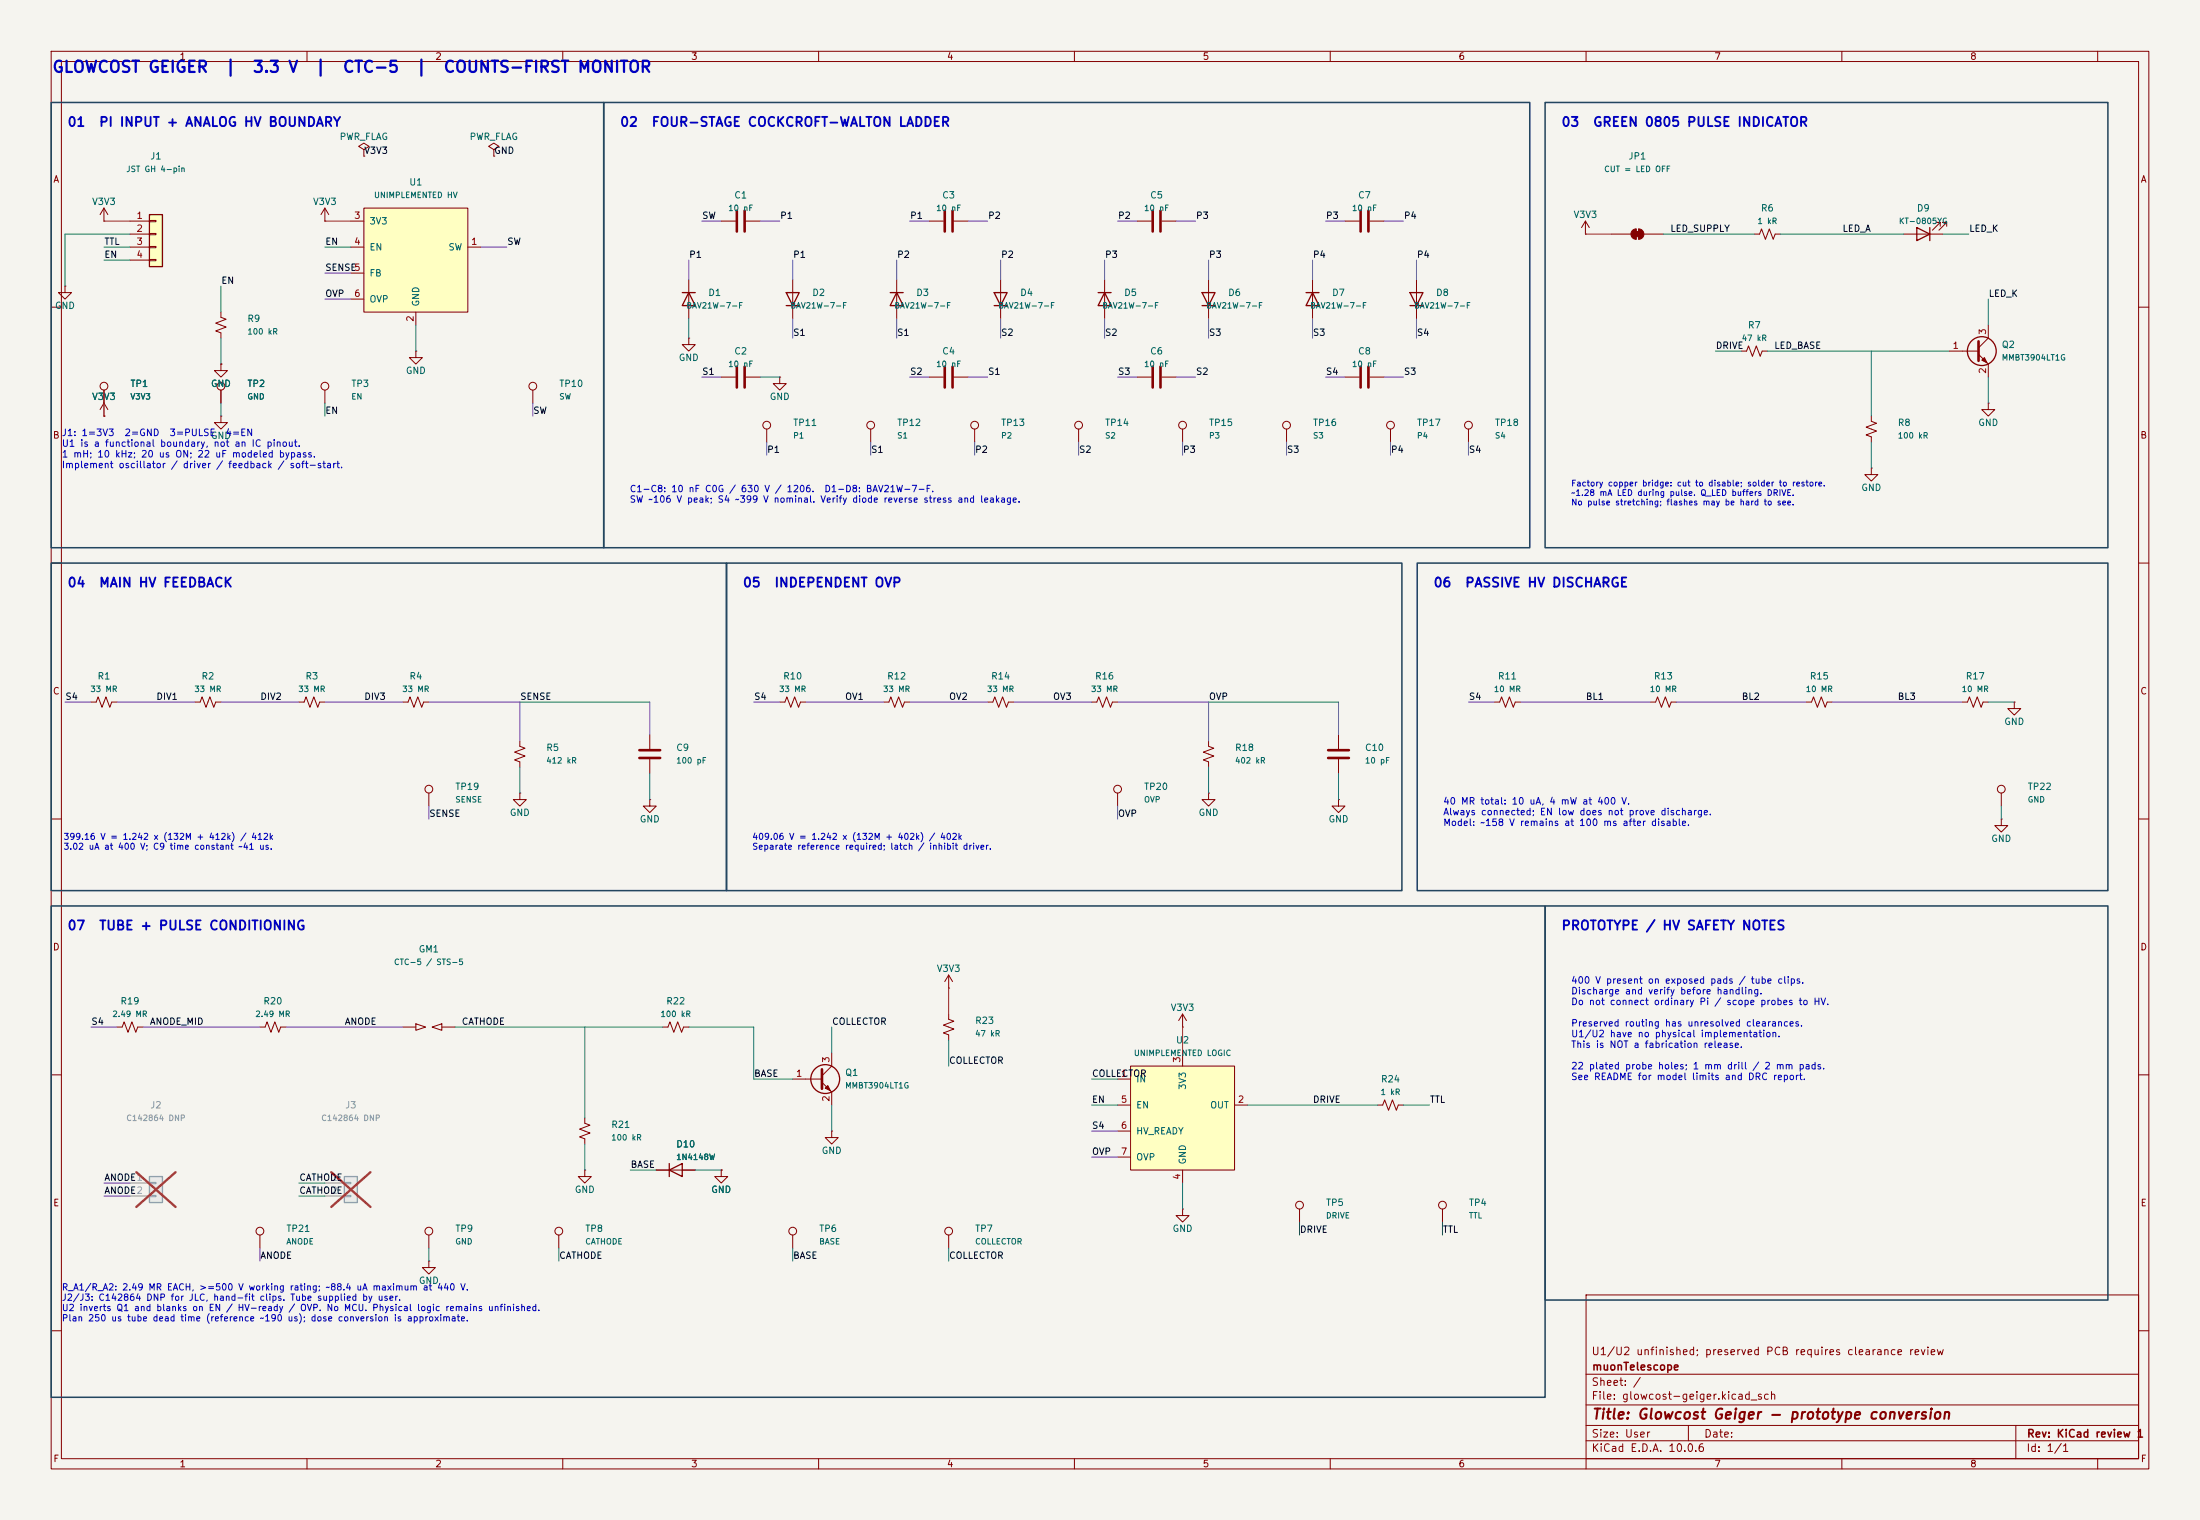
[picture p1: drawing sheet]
<svg xmlns="http://www.w3.org/2000/svg" width="430mm" height="297mm" viewBox="0 0 430 297" stroke-linecap="round" stroke-linejoin="round" font-family="sans-serif">
<path d="M0 0h430v297h-430z" fill="#f5f4ef" stroke="#f5f4ef" stroke-width=".2"/>
<g fill="none" stroke="#840000" stroke-width=".2">
<path d="M10 10h410v277h-410zM12 12h406v273h-406zM60 10v2M110 10v2M160 10v2M210 10v2M260 10v2M310 10v2M360 10v2M410 10v2M12.7 55.9v1.3h1.3l-1.3 1.2-1.3-1.2h1.3M12.7 55.9h.1"/>
<path d="M20.3 43.2h.1M20.3 40.7v2.5M20.3 40.7l-.7 1.2M20.3 40.7l.8 1.2M63.5 43.2h.1M63.5 40.7l-.8 1.2M63.5 40.7l.8 1.2M63.5 40.7v2.5M276.9 54.6v7.7M10 60h2M20.3 78.8l-.7 1.2M20.3 78.8l.8 1.2"/>
<path d="M20.3 78.8v2.5M43.2 76.2v2.6M104.1 76.2v2.6M418 60h2M20.3 81.3h.1M43.2 81.3v1.3h1.2l-1.2 1.2-1.3-1.2h1.3M43.2 81.3h.1M271.8 83.8v2.6M287 83.8v2.6M365.8 81.3v1l1 .4-2.1 .8 2.1 .7-2.1 .8 1.1 .4v1M10 110h2M418 110h2"/>
<path d="M218.4 155v2.5M10 160h2M418 160h2M10 210h2M418 210h2M310 253h108v32h-108zM10 260h2M310 278.5h108M310 274.5h108M310 268.5h108M330 278.5v3M394 278.5v6.5"/>
<path d="M418 260h2M60 285v2M110 285v2M160 285v2M210 285v2M260 285v2M310 285v2M310 281.5h108M360 285v2M410 285v2"/>
<circle cx="43.2" cy="75.5" r=".76"/>
<circle cx="104.1" cy="75.5" r=".76"/>
<circle cx="271.8" cy="83.1" r=".76"/>
<circle cx="287" cy="83.1" r=".76"/>
<circle cx="218.4" cy="154.2" r=".76"/>
</g>
<path d="M275.6 57.2h2.5l-1.2 2.5zM275.6 59.7h2.5" fill="none" stroke="#840000" stroke-width=".25"/>
<path d="M29.2 41.9h2.5v10.2h-2.5z" fill="#ffffc2"/>
<path d="M29.2 41.9h2.5v10.2h-2.5zM130.8 228.6l2.5-1.2v2.5zM130.8 227.4v2.5" fill="none" stroke="#840000" stroke-width=".25"/>
<g fill="none" stroke="#840000" stroke-width=".2">
<path d="M25.4 43.2h3.8M25.4 45.7h3.8M25.4 48.3h3.8M25.4 50.8h3.8M29.2 43.1h1.3v.2h-1.3zM29.2 45.6h1.3v.3h-1.3zM29.2 48.2h1.3v.2h-1.3zM29.2 50.7h1.3v.3h-1.3zM210.8 83.8v2.6M231.1 83.8v2.6M251.5 83.8v2.6M114.3 218.5v1l1 .4-2 .7 2 .8-2 .7 1 .4v1"/>
<path d="M114.3 228.6v1.3h1.3l-1.3 1.3-1.3-1.3h1.3M114.3 228.6h.1M128.3 228.6h7.6M141 228.6v1.3h1.2l-1.2 1.3-1.3-1.3h1.3M141 228.6h.1M83.8 246.4v1.3h1.3l-1.3 1.2-1.3-1.2h1.3M83.8 246.4h.1M83.8 241.3v2.6M109.2 241.3v2.6"/>
<circle cx="210.8" cy="83.1" r=".76"/>
<circle cx="231.1" cy="83.1" r=".76"/>
<circle cx="251.5" cy="83.1" r=".76"/>
<circle cx="83.8" cy="240.6" r=".76"/>
<circle cx="109.2" cy="240.6" r=".76"/>
</g>
<path d="M67.3 229.9h2.5v5.1h-2.5z" fill="#ebeae8"/>
<path d="M67.3 229.9h2.5v5.1h-2.5z" fill="none" stroke="#9c9b98" stroke-width=".25"/>
<path d="M63.5 231.2h3.8M63.5 233.7h3.8M67.3 231h1.3v.3h-1.3zM67.3 233.6h1.3v.2h-1.3z" fill="none" stroke="#9c9b98" stroke-width=".2"/>
<path d="M64.7 229l7.7 6.8M72.4 229l-7.7 6.8" fill="none" stroke="#e12e31" stroke-width=".46"/>
<path d="M153.7 57.2h2.5l-1.3 2.5zM153.7 59.7h2.5" fill="none" stroke="#840000" stroke-width=".25"/>
<path d="M154.9 54.6v7.7" fill="none" stroke="#840000" stroke-width=".2"/>
<path d="M29.2 229.9h2.5v5.1h-2.5z" fill="#ebeae8"/>
<path d="M29.2 229.9h2.5v5.1h-2.5z" fill="none" stroke="#9c9b98" stroke-width=".25"/>
<path d="M25.4 231.2h3.8M25.4 233.7h3.8M29.2 231h1.3v.3h-1.3zM29.2 233.6h1.3v.2h-1.3z" fill="none" stroke="#9c9b98" stroke-width=".2"/>
<path d="M26.6 229l7.7 6.8M34.3 229l-7.7 6.8" fill="none" stroke="#e12e31" stroke-width=".46"/>
<g fill="none" stroke="#840000" stroke-width=".2">
<path d="M71.1 29.2l1-.6-1-.6-1 .6 1 .6v1.3M71.1 30.5h.1M96.5 29.2l1-.6-1-.6-1 .6 1 .6v1.3M96.5 30.5h.1M134.6 54.6v7.7M141 43.2h2.8M145.8 43.2h2.8M175.3 54.6v7.7M236.2 54.6v7.7M43.2 61v1l1 .4-2 .7 2 .8-2 .8 1 .3v1.1M43.2 71.1v1.3h1.2l-1.2 1.3-1.3-1.3h1.3M43.2 71.1h.1"/>
<path d="M63.5 76.2v2.6M134.6 66.1v1.2h1.3l-1.3 1.3-1.3-1.3h1.3M134.6 66.1h.1M141 73.7h2.8M145.8 73.7h2.8M152.4 73.7v1.3h1.3l-1.3 1.2-1.3-1.2h1.3M152.4 73.7h.1M262.9 73.7h2.8M267.7 73.7h2.8M149.9 83.8v2.6M170.2 83.8v2.6M190.5 83.8v2.6"/>
<path d="M17.8 137.2h1l.4-1 .7 2 .8-2 .8 2 .3-1h1.1M38.1 137.2h1l.4-1 .8 2 .7-2 .8 2 .4-1h1M58.4 137.2h1l.4-1 .8 2 .7-2 .8 2 .4-1h1M78.7 137.2h1.1l.3-1 .8 2 .8-2 .7 2 .4-1h1M83.8 155v2.5M101.6 144.8v1l1 .4-2 .8 2 .7-2 .8 1 .4v1M101.6 155v1.2h1.3l-1.3 1.3-1.3-1.3h1.3M101.6 155h.1M127 156.2v1.3h1.3l-1.3 1.3-1.3-1.3h1.3M127 156.2h.1M127 143.5v2.8M127 148.4v2.8"/>
<path d="M22.9 200.7h1l.4-1 .7 2 .8-2 .7 2 .4-1h1M50.8 200.7h1l.4-1 .8 2 .7-2 .8 2 .4-1h1M78.7 200.7h2.6M81.3 200l1.9 .7-1.9 .6zM84.5 200.7l1.9-.7v1.3zM86.4 200.7h2.5M129.5 200.7h1.1l.3-1 .8 2 .8-2 .7 2 .4-1h1M50.8 241.3v2.6"/>
<circle cx="63.5" cy="75.5" r=".76"/>
<circle cx="149.9" cy="83.1" r=".76"/>
<circle cx="170.2" cy="83.1" r=".76"/>
<circle cx="190.5" cy="83.1" r=".76"/>
<circle cx="83.8" cy="154.2" r=".76"/>
<circle cx="50.8" cy="240.6" r=".76"/>
</g>
<path d="M133.3 57.2h2.6M134.6 57.2l1.3 2.5h-2.6zM174 57.2h2.5M175.3 57.2l1.2 2.5h-2.5zM234.9 57.2h2.6l-1.3 2.5zM234.9 59.7h2.6" fill="none" stroke="#840000" stroke-width=".25"/>
<path d="M144 41.2v4M145.5 41.2v4M144 71.7v4M145.5 71.7v4M265.9 71.7v4M267.5 71.7v4M125 146.6h4M125 148.1h4" fill="none" stroke="#840000" stroke-width=".51"/>
<path d="M71.1 40.7h20.3v20.3h-20.3z" fill="#ffffc2"/>
<g fill="none" stroke="#840000" stroke-width=".2">
<path d="M68.6 48.3h2.5M68.6 43.2h2.5M68.6 53.4h2.5M68.6 58.4h2.5M71.1 40.7h20.3v20.3h-20.3zM91.4 48.3h2.6M181.6 43.2h2.8M186.4 43.2h2.8M195.6 54.6v7.7M215.9 54.6v7.7M222.2 43.2h2.8M227.1 43.2h2.8"/>
<path d="M256.5 54.6v7.7M262.9 43.2h2.8M267.7 43.2h2.8M20.3 76.2v2.6M81.3 68.6v1.3h1.2l-1.2 1.2-1.3-1.2h1.3M81.3 68.6h.1M81.3 61v2.5M181.6 73.7h2.8M186.4 73.7h2.8M222.2 73.7h2.8M227.1 73.7h2.8M152.4 137.2h1l.4-1 .8 2 .7-2 .8 2 .4-1h1"/>
<path d="M172.7 137.2h1l.4-1 .8 2 .7-2 .8 2 .4-1h1M193 137.2h1.1l.3-1 .8 2 .8-2 .7 2 .4-1h1M213.4 137.2h1l.4-1 .7 2 .8-2 .7 2 .4-1h1M292.1 137.2h1l.4-1 .8 2 .7-2 .8 2 .4-1h1M353.1 137.2h1l.4-1 .7 2 .8-2 .7 2 .4-1h1M383.5 137.2h1.1l.3-1 .8 2 .8-2 .7 2 .4-1h1M393.7 137.2v1.3h1.3l-1.3 1.2-1.3-1.2h1.3M393.7 137.2h.1M236.2 155v1.2h1.3l-1.3 1.3-1.3-1.3h1.3M236.2 155h.1M236.2 144.8v1l1 .4-2 .8 2 .7-2 .8 1 .4v1M261.6 156.2v1.3h1.3l-1.3 1.3-1.3-1.3h1.3"/>
<path d="M261.6 156.2h.1M261.6 143.5v2.8M261.6 148.4v2.8M391.2 155v2.5M391.2 160v1.3h1.2l-1.2 1.3-1.3-1.3h1.3M391.2 160h.1M185.4 198.1v1.1l1 .3-2 .8 2 .8-2 .7 1 .4v1M185.4 193.1h.1M185.4 190.5v2.6M185.4 190.5l-.7 1.3M185.4 190.5l.8 1.3M231.1 198.1l-.7 1.3"/>
<path d="M231.1 198.1l.8 1.3M231.1 198.1v2.6M154.9 210.8h5.8M160.7 211.5l1.9 1.9v2.5M162.6 205.8v2.5l-1.9 1.9M231.1 200.7h.1M269.2 215.9h1.1l.3-1 .8 2 .8-2 .7 2 .4-1h1M162.6 221v1.3h1.2l-1.2 1.2-1.3-1.2h1.3M162.6 221h.1M254 236.2v2.6M281.9 236.2v2.6"/>
<circle cx="20.3" cy="75.5" r=".76"/>
<circle cx="391.2" cy="154.2" r=".76"/>
<circle cx="254" cy="235.5" r=".76"/>
<circle cx="281.9" cy="235.5" r=".76"/>
</g>
<g fill="none" stroke="#840000" stroke-width=".51">
<path d="M184.7 41.2v4M186.2 41.2v4M225.3 41.2v4M226.8 41.2v4M265.9 41.2v4M267.5 41.2v4M184.7 71.7v4M186.2 71.7v4M225.3 71.7v4M226.8 71.7v4M259.6 146.6h4.1M259.6 148.1h4.1"/>
<path d="M160.7 208.9v3.8"/>
</g>
<g fill="none" stroke="#840000" stroke-width=".25">
<path d="M194.3 57.2h2.5l-1.2 2.5zM194.3 59.7h2.5M214.6 57.2h2.6M215.9 57.2l1.3 2.5h-2.6zM255.3 57.2h2.5M256.5 57.2l1.3 2.5h-2.5z"/>
<circle cx="161.3" cy="210.8" r="2.82"/>
</g>
<path d="M161.3 212.6l.5-.5 .5 1z" fill="#840000" stroke="#840000" stroke-width=".2"/>
<path d="M221 208.3h20.3v20.3h-20.3z" fill="#ffffc2"/>
<g fill="none" stroke="#840000" stroke-width=".2">
<path d="M309.9 45.7h.1M309.9 43.2l-.8 1.3M309.9 43.2l.7 1.3M309.9 43.2v2.5M315 45.7h3.8M319.8 44.7v2.1M320.3 44.7v2.1M321.3 45.7h3.8M342.9 45.7h1l.4-1 .8 2.1 .7-2.1 .8 2.1 .4-1.1h1M372.1 45.7h7.6M379.2 44.2v-.7h-.7h.7l-1.5 1.5M380.5 44.2v-.7h-.8h.8l-1.5 1.5"/>
<path d="M20.3 76.2v2.6M43.2 71.1h.1M43.2 76.2v2.6M340.4 68.6h1l.4-1 .7 2 .8-2 .7 2 .4-1h1M381 68.6h5.7M386.7 69.2l1.9 1.9v2.6M388.6 78.8v1.2h1.3l-1.3 1.3-1.3-1.3h1.3M388.6 78.8h.1M388.6 63.5v2.6l-1.9 1.9M20.3 81.3h.1M365.8 91.5v1.2h1.2l-1.2 1.3-1.3-1.3h1.3M365.8 91.5h.1"/>
<path d="M322.6 137.2h1l.4-1 .7 2 .8-2 .8 2 .3-1h1.1M218.4 210.8h2.6M218.4 215.9h2.6M221 208.3h20.3v20.3h-20.3zM231.1 205.8v2.5M241.3 215.9h2.5M128.3 228.6h2.5M133.3 228.6h2.6M141 228.6h.1M218.4 221h2.6M218.4 226.1h2.6M231.1 236.2v1.3h1.3l-1.3 1.3-1.2-1.3h1.2"/>
<path d="M231.1 236.2h.1M231.1 228.6v2.6M154.9 241.3v2.6M185.4 241.3v2.6"/>
<circle cx="154.9" cy="240.6" r=".76"/>
<circle cx="185.4" cy="240.6" r=".76"/>
</g>
<g fill="#840000" stroke="#840000" stroke-width=".2">
<path d="M319.5 45.2h1v1.1h-1z"/>
<path d="M319.1 45l.7-.3v2.1a1.02 1.02 0 0 1-.9-.7 1.02 1.02 0 0 1 .2-1.1z"/>
<path d="M320.3 44.7a1.02 1.02 0 0 1 1 1 1.02 1.02 0 0 1-1 1.1z"/>
<path d="M387.3 70.4l.6-.5 .5 1z"/>
</g>
<path d="M386.7 66.7v3.8" fill="none" stroke="#840000" stroke-width=".51"/>
<g fill="none" stroke="#840000" stroke-width=".25">
<path d="M374.6 44.5l2.6 1.2-2.6 1.3zM377.2 44.5v2.5"/>
<circle cx="387.3" cy="68.6" r="2.82"/>
</g>
<g fill="none" stroke="#7832a0" stroke-width=".2">
<path d="M63.5 53.4h5.1M63.5 58.4h5.1M94 48.3h5.1M134.6 50.8v3.8M137.2 43.2h3.8M148.6 43.2h3.8M154.9 50.8v3.8M175.3 50.8v3.8M177.8 43.2h3.8M189.2 43.2h3.8M195.6 50.8v3.8M215.9 50.8v3.8"/>
<path d="M218.4 43.2h3.8M229.9 43.2h3.8M236.2 50.8v3.8M256.5 50.8v3.8M259.1 43.2h3.8M270.5 43.2h3.8M276.9 50.8v3.8M104.1 78.8v2.5M137.2 73.7h3.8M154.9 62.3v3.8M175.3 62.3v3.8M177.8 73.7h3.8"/>
<path d="M189.2 73.7h3.8M195.6 62.3v3.8M215.9 62.3v3.8M218.4 73.7h3.8M229.9 73.7h3.8M236.2 62.3v3.8M256.5 62.3v3.8M259.1 73.7h3.8M270.5 73.7h3.8M276.9 62.3v3.8M149.9 86.4v2.5M170.2 86.4v2.5"/>
<path d="M190.5 86.4v2.5M210.8 86.4v2.5M231.1 86.4v2.5M251.5 86.4v2.5M271.8 86.4v2.5M287 86.4v2.5M12.7 137.2h5.1M22.9 137.2h15.2M43.2 137.2h15.2M63.5 137.2h15.2M83.8 137.2h17.8v7.6M127 137.2v6.3"/>
<path d="M147.3 137.2h5.1M157.5 137.2h15.2M177.8 137.2h15.2M198.1 137.2h15.3M218.4 137.2h17.8v7.6M261.6 137.2v6.3M287 137.2h5.1M297.2 137.2h25.4M327.7 137.2h25.4M358.1 137.2h25.4M83.8 157.5v2.5M218.4 157.5v2.5"/>
<path d="M17.8 200.7h5.1M27.9 200.7h22.9M55.9 200.7h22.8M20.3 231.2h5.1M20.3 233.7h5.1M213.4 226.1h5M213.4 221h5M50.8 243.9v2.5"/>
</g>
<g fill="none" stroke="#1e8732" stroke-width=".2">
<path d="M12.7 45.7v10.2M20.3 48.3h5.1M20.3 50.8h5.1M43.2 55.9v5.1M63.5 48.3h5.1M325.1 45.7h17.8M348 45.7h24.1M379.7 45.7h5.1M388.6 58.4v5.1M63.5 78.8v2.5M335.3 68.6h5.1M345.4 68.6h35.6"/>
<path d="M365.8 68.6v12.7M101.6 137.2h25.4M236.2 137.2h25.4M88.9 200.7h40.6M114.3 200.7v17.8M134.6 200.7h12.7v10.1h7.6M162.6 200.7v5.1M185.4 203.2v5.1M213.4 215.9h5M213.4 210.8h5M243.8 215.9h25.4M274.3 215.9h5.1"/>
<path d="M58.4 231.2h5.1M58.4 233.7h5.1M123.2 228.6h5.1M254 238.8v2.5M281.9 238.8v2.5M109.2 243.9v2.5M154.9 243.9v2.5M185.4 243.9v2.5"/>
</g>
<g fill="none" stroke="#147878" stroke-width=".2">
<path d="M12.7 45.7h12.7M43.2 66.1v5M43.2 78.8v2.5M81.3 63.5v5.1M134.6 62.3v3.8M148.6 73.7h3.8M388.6 73.7v5.1M365.8 86.4v5.1M388.6 137.2h5.1M101.6 149.9v5.1M127 151.2v5M236.2 149.9v5.1"/>
<path d="M261.6 151.2v5M391.2 157.5v2.5M162.6 215.9v5.1M114.3 223.5v5.1M135.9 228.6h5.1M231.1 231.2v5M83.8 243.9v2.5"/>
</g>
<path d="M20.3 43.2h5.1M63.5 43.2h5.1M309.9 45.7h5.1M20.3 78.8v2.5M185.4 193.1v5M231.1 200.7v5.1" fill="none" stroke="#aa2828" stroke-width=".2"/>
<path d="M10 20h108v87h-108zM118 20h181v87h-181zM302 20h110v87h-110zM10 110h132v64h-132zM142 110h132v64h-132zM277 110h135v64h-135zM10 177h292v96h-292zM302 177h110v77h-110z" fill="none" stroke="#23465f" stroke-width=".3"/>
<g font-size="2.2" fill="#0000c2">
<text x="10.1" y="14.7">GLOWCOST GEIGER</text>
<text x="43.8" y="14.7">|</text>
<text x="49.3" y="14.7">3.3 V</text>
<text x="61.4" y="14.7">|</text>
<text x="66.9" y="14.7">CTC-5</text>
<text x="81.1" y="14.7">|</text>
<text x="86.5" y="14.7">COUNTS-FIRST MONITOR</text>
</g>
<text font-size="2" fill="#840000" x="311" y="277.8">Title: Glowcost Geiger - prototype conversion</text>
<g font-size="1.8" fill="#0000c2">
<text x="13.1" y="25.2">01</text>
<text x="19.2" y="25.2">PI INPUT + ANALOG HV BOUNDARY</text>
<text x="121.1" y="25.2">02</text>
<text x="127.2" y="25.2">FOUR-STAGE COCKCROFT-WALTON LADDER</text>
<text x="305.1" y="25.2">03</text>
<text x="311.2" y="25.2">GREEN 0805 PULSE INDICATOR</text>
<text x="13.1" y="115.2">04</text>
<text x="19.2" y="115.2">MAIN HV FEEDBACK</text>
<text x="145.1" y="115.2">05</text>
<text x="151.2" y="115.2">INDEPENDENT OVP</text>
<text x="280.1" y="115.2">06</text>
<text x="286.2" y="115.2">PASSIVE HV DISCHARGE</text>
<text x="13.1" y="182.2">07</text>
<text x="19.2" y="182.2">TUBE + PULSE CONDITIONING</text>
<text x="305.1" y="182.2">PROTOTYPE / HV SAFETY NOTES</text>
</g>
<g font-size="1.5" fill="#840000">
<text x="311" y="265.2">U1/U2 unfinished; preserved PCB requires clearance review</text>
<text x="311" y="268.2">muonTelescope</text>
<text x="311" y="273.9">File: glowcost-geiger.kicad_sch</text>
<text x="311" y="271.2">Sheet: /</text>
<text x="311" y="281.3">Size: User</text>
<text x="333" y="281.3">Date:</text>
<text x="396" y="281.3">Rev: KiCad review 1</text>
<text x="311" y="284.1">KiCad E.D.A. 10.0.6</text>
<text x="396" y="284.1">Id: 1/1</text>
</g>
<g font-size="1.3" fill="#840000">
<text x="35" y="12">1</text>
<text x="85" y="12">2</text>
<text x="135" y="12">3</text>
<text x="185" y="12">4</text>
<text x="235" y="12">5</text>
<text x="285" y="12">6</text>
<text x="335" y="12">7</text>
<text x="385" y="12">8</text>
<text x="10.3" y="36">A</text>
<text x="418.3" y="36">A</text>
<text x="10.2" y="86">B</text>
<text x="418.2" y="86">B</text>
<text x="10.2" y="136">C</text>
<text x="418.2" y="136">C</text>
<text x="10.2" y="186">D</text>
<text x="418.2" y="186">D</text>
<text x="10.3" y="236">E</text>
<text x="418.3" y="236">E</text>
<text x="10.3" y="286">F</text>
<text x="35" y="287">1</text>
<text x="85" y="287">2</text>
<text x="135" y="287">3</text>
<text x="185" y="287">4</text>
<text x="235" y="287">5</text>
<text x="285" y="287">6</text>
<text x="335" y="287">7</text>
<text x="385" y="287">8</text>
<text x="418.3" y="286">F</text>
</g>
<g font-size="1.3" fill="#006464">
<text x="66.3" y="27.7">PWR_FLAG</text>
<text x="91.7" y="27.7">PWR_FLAG</text>
<text x="29.3" y="31.5">J1</text>
<text x="318.2" y="31.5">JP1</text>
<text x="17.9" y="40.4">V3V3</text>
<text x="61.1" y="40.4">V3V3</text>
<text x="79.9" y="36.5">U1</text>
<text x="143.4" y="39.1">C1</text>
<text x="184.1" y="39.1">C3</text>
<text x="224.7" y="39.1">C5</text>
<text x="265.3" y="39.1">C7</text>
<text x="344.1" y="41.6">R6</text>
<text x="374.6" y="41.6">D9</text>
<text x="72.1" y="44.2">3V3</text>
<text x="307.5" y="42.9">V3V3</text>
<text x="72.1" y="49.2">EN</text>
<text x="87.5" y="49.2">SW</text>
<text x="72.1" y="54.3">FB</text>
<text x="72.1" y="59.4">OVP</text>
<text x="82.2" y="60" transform="rotate(-90 82.2 60)">GND</text>
<text x="138.3" y="58.1">D1</text>
<text x="158.7" y="58.1">D2</text>
<text x="179" y="58.1">D3</text>
<text x="199.3" y="58.1">D4</text>
<text x="219.6" y="58.1">D5</text>
<text x="239.9" y="58.1">D6</text>
<text x="260.3" y="58.1">D7</text>
<text x="280.6" y="58.1">D8</text>
<text x="10.6" y="60.7">GND</text>
<text x="48.2" y="63.2">R9</text>
<text x="341.5" y="64.5">R7</text>
<text x="132.6" y="70.8">GND</text>
<text x="143.4" y="69.6">C2</text>
<text x="184.1" y="69.6">C4</text>
<text x="224.7" y="69.6">C6</text>
<text x="265.3" y="69.6">C8</text>
<text x="391.1" y="68.3">Q2</text>
<text x="25.4" y="75.9">TP1</text>
<text x="41.1" y="75.9">GND</text>
<text x="48.2" y="75.9">TP2</text>
<text x="68.6" y="75.9">TP3</text>
<text x="79.2" y="73.4">GND</text>
<text x="109.2" y="75.9">TP10</text>
<text x="17.9" y="78.5">V3V3</text>
<text x="150.3" y="78.5">GND</text>
<text x="154.9" y="83.5">TP11</text>
<text x="175.2" y="83.5">TP12</text>
<text x="195.6" y="83.5">TP13</text>
<text x="215.9" y="83.5">TP14</text>
<text x="236.2" y="83.5">TP15</text>
<text x="256.5" y="83.5">TP16</text>
<text x="276.8" y="83.5">TP17</text>
<text x="292.1" y="83.5">TP18</text>
<text x="370.8" y="83.5">R8</text>
<text x="386.6" y="83.5">GND</text>
<text x="41.1" y="86.1">GND</text>
<text x="363.7" y="96.2">GND</text>
<text x="19" y="133.1">R1</text>
<text x="39.3" y="133.1">R2</text>
<text x="59.6" y="133.1">R3</text>
<text x="79.9" y="133.1">R4</text>
<text x="153" y="133.1">R10</text>
<text x="173.3" y="133.1">R12</text>
<text x="193.6" y="133.1">R14</text>
<text x="213.9" y="133.1">R16</text>
<text x="292.7" y="133.1">R11</text>
<text x="323.1" y="133.1">R13</text>
<text x="353.6" y="133.1">R15</text>
<text x="384.1" y="133.1">R17</text>
<text x="391.6" y="142">GND</text>
<text x="106.7" y="147">R5</text>
<text x="132.1" y="147">C9</text>
<text x="241.3" y="147">R18</text>
<text x="266.7" y="147">C10</text>
<text x="88.9" y="154.7">TP19</text>
<text x="223.5" y="154.7">TP20</text>
<text x="396.2" y="154.7">TP22</text>
<text x="99.5" y="159.7">GND</text>
<text x="124.9" y="161">GND</text>
<text x="234.2" y="159.7">GND</text>
<text x="259.6" y="161">GND</text>
<text x="389.1" y="164.8">GND</text>
<text x="81.7" y="186.4">GM1</text>
<text x="183" y="190.2">V3V3</text>
<text x="23.4" y="196.6">R19</text>
<text x="51.4" y="196.6">R20</text>
<text x="130.1" y="196.6">R22</text>
<text x="228.7" y="197.8">V3V3</text>
<text x="190.5" y="200.4">R23</text>
<text x="229.7" y="204.2">U2</text>
<text x="165.1" y="210.5">Q1</text>
<text x="222" y="211.8">IN</text>
<text x="232.1" y="213.1" transform="rotate(-90 232.1 213.1)">3V3</text>
<text x="269.8" y="211.8">R24</text>
<text x="119.4" y="220.7">R21</text>
<text x="222" y="216.9">EN</text>
<text x="222" y="222">HV_READY</text>
<text x="236.4" y="216.9">OUT</text>
<text x="132.1" y="224.5">D10</text>
<text x="160.5" y="225.8">GND</text>
<text x="222" y="227">OVP</text>
<text x="232.1" y="227.6" transform="rotate(-90 232.1 227.6)">GND</text>
<text x="112.2" y="233.4">GND</text>
<text x="138.9" y="233.4">GND</text>
<text x="259.1" y="235.9">TP5</text>
<text x="287" y="235.9">TP4</text>
<text x="55.9" y="241">TP21</text>
<text x="88.9" y="241">TP9</text>
<text x="114.3" y="241">TP8</text>
<text x="160" y="241">TP6</text>
<text x="190.5" y="241">TP7</text>
<text x="229.1" y="241">GND</text>
<text x="81.8" y="251.2">GND</text>
</g>
<g font-size="1.3" fill="#0f0f0f">
<text x="71.1" y="30.4">V3V3</text>
<text x="96.5" y="30.4">GND</text>
<text x="137.1" y="43.1">SW</text>
<text x="152.4" y="43.1">P1</text>
<text x="177.8" y="43.1">P1</text>
<text x="193" y="43.1">P2</text>
<text x="218.4" y="43.1">P2</text>
<text x="233.7" y="43.1">P3</text>
<text x="259.1" y="43.1">P3</text>
<text x="274.3" y="43.1">P4</text>
<text x="326.4" y="45.6">LED_SUPPLY</text>
<text x="360" y="45.6">LED_A</text>
<text x="384.8" y="45.6">LED_K</text>
<text x="20.3" y="48.2">TTL</text>
<text x="20.3" y="50.7">EN</text>
<text x="63.5" y="53.2">SENSE</text>
<text x="63.5" y="48.2">EN</text>
<text x="99" y="48.2">SW</text>
<text x="134.6" y="50.7">P1</text>
<text x="154.9" y="50.7">P1</text>
<text x="175.2" y="50.7">P2</text>
<text x="195.6" y="50.7">P2</text>
<text x="215.9" y="50.7">P3</text>
<text x="236.2" y="50.7">P3</text>
<text x="256.5" y="50.7">P4</text>
<text x="276.8" y="50.7">P4</text>
<text x="43.2" y="55.8">EN</text>
<text x="63.5" y="58.3">OVP</text>
<text x="388.6" y="58.3">LED_K</text>
<text x="154.9" y="65.9">S1</text>
<text x="175.2" y="65.9">S1</text>
<text x="195.6" y="65.9">S2</text>
<text x="215.9" y="65.9">S2</text>
<text x="236.2" y="65.9">S3</text>
<text x="256.5" y="65.9">S3</text>
<text x="276.8" y="65.9">S4</text>
<text x="335.3" y="68.5">DRIVE</text>
<text x="346.7" y="68.5">LED_BASE</text>
<text x="137.1" y="73.6">S1</text>
<text x="177.8" y="73.6">S2</text>
<text x="193" y="73.6">S1</text>
<text x="218.4" y="73.6">S3</text>
<text x="233.7" y="73.6">S2</text>
<text x="259.1" y="73.6">S4</text>
<text x="274.3" y="73.6">S3</text>
<text x="63.5" y="81.2">EN</text>
<text x="104.1" y="81.2">SW</text>
<text x="149.8" y="88.8">P1</text>
<text x="170.2" y="88.8">S1</text>
<text x="190.5" y="88.8">P2</text>
<text x="210.8" y="88.8">S2</text>
<text x="231.1" y="88.8">P3</text>
<text x="251.4" y="88.8">S3</text>
<text x="271.8" y="88.8">P4</text>
<text x="287" y="88.8">S4</text>
<text x="12.7" y="137.1">S4</text>
<text x="30.5" y="137.1">DIV1</text>
<text x="50.8" y="137.1">DIV2</text>
<text x="71.1" y="137.1">DIV3</text>
<text x="101.6" y="137.1">SENSE</text>
<text x="147.3" y="137.1">S4</text>
<text x="165.1" y="137.1">OV1</text>
<text x="185.4" y="137.1">OV2</text>
<text x="205.7" y="137.1">OV3</text>
<text x="236.2" y="137.1">OVP</text>
<text x="287" y="137.1">S4</text>
<text x="309.9" y="137.1">BL1</text>
<text x="340.3" y="137.1">BL2</text>
<text x="370.8" y="137.1">BL3</text>
<text x="83.8" y="159.9">SENSE</text>
<text x="218.4" y="159.9">OVP</text>
<text x="17.8" y="200.6">S4</text>
<text x="29.2" y="200.6">ANODE_MID</text>
<text x="67.3" y="200.6">ANODE</text>
<text x="90.1" y="200.6">CATHODE</text>
<text x="162.5" y="200.6">COLLECTOR</text>
<text x="185.4" y="208.2">COLLECTOR</text>
<text x="147.3" y="210.7">BASE</text>
<text x="213.3" y="210.7">COLLECTOR</text>
<text x="213.3" y="215.8">EN</text>
<text x="256.5" y="215.8">DRIVE</text>
<text x="279.4" y="215.8">TTL</text>
<text x="213.3" y="220.9">S4</text>
<text x="213.3" y="226">OVP</text>
<text x="20.3" y="231">ANODE1</text>
<text x="20.3" y="233.6">ANODE2</text>
<text x="58.4" y="231">CATHODE</text>
<text x="58.4" y="233.6">CATHODE</text>
<text x="123.2" y="228.5">BASE</text>
<text x="254" y="241.2">DRIVE</text>
<text x="281.9" y="241.2">TTL</text>
<text x="50.8" y="246.3">ANODE</text>
<text x="109.2" y="246.3">CATHODE</text>
<text x="154.9" y="246.3">BASE</text>
<text x="185.4" y="246.3">COLLECTOR</text>
</g>
<g font-size="1.3" fill="#a90000">
<text x="26.6" y="43.1">1</text>
<text x="26.6" y="45.6">2</text>
<text x="69.1" y="43.1">3</text>
<text x="26.6" y="48.1">3</text>
<text x="26.6" y="50.7">4</text>
<text x="69.1" y="48.1">4</text>
<text x="69.1" y="53.2">5</text>
<text x="92" y="48.1">1</text>
<text x="69.1" y="58.3">6</text>
<text x="81.1" y="63" transform="rotate(-90 81.1 63)">2</text>
<text x="388.5" y="65.5" transform="rotate(-90 388.5 65.5)">3</text>
<text x="381.5" y="68.5">1</text>
<text x="388.5" y="73.1" transform="rotate(-90 388.5 73.1)">2</text>
<text x="162.4" y="207.8" transform="rotate(-90 162.4 207.8)">3</text>
<text x="231" y="207.8" transform="rotate(-90 231 207.8)">3</text>
<text x="155.5" y="210.7">1</text>
<text x="162.4" y="215.4" transform="rotate(-90 162.4 215.4)">2</text>
<text x="219" y="210.7">1</text>
<text x="219" y="215.8">5</text>
<text x="241.8" y="215.8">2</text>
<text x="219" y="220.9">6</text>
<text x="219" y="225.9">7</text>
<text x="231" y="230.6" transform="rotate(-90 231 230.6)">4</text>
</g>
<g font-size="1.3" fill="#0000c2">
<text x="12" y="85.5">J1: 1=3V3</text>
<text x="12" y="87.6">U1 is a functional boundary, not an IC pinout.</text>
<text x="12" y="89.7">1 mH; 10 kHz; 20 us ON; 22 uF modeled bypass.</text>
<text x="24.2" y="85.5">2=GND</text>
<text x="33" y="85.5">3=PULSE</text>
<text x="44" y="85.5">4=EN</text>
<text x="12" y="91.8">Implement oscillator / driver / feedback / soft-start.</text>
<text x="123" y="96.5">C1-C8: 10 nF C0G / 630 V / 1206.</text>
<text x="123" y="98.5">SW ~106 V peak; S4 ~399 V nominal. Verify diode reverse stress and leakage.</text>
<text x="161" y="96.5">D1-D8: BAV21W-7-F.</text>
<text x="282" y="157.5">40 MR total: 10 uA, 4 mW at 400 V.</text>
<text x="282" y="159.6">Always connected; EN low does not prove discharge.</text>
<text x="282" y="161.7">Model: ~158 V remains at 100 ms after disable.</text>
<text x="307" y="192.5">400 V present on exposed pads / tube clips.</text>
<text x="307" y="194.6">Discharge and verify before handling.</text>
<text x="307" y="196.7">Do not connect ordinary Pi / scope probes to HV.</text>
<text x="307" y="200.9">Preserved routing has unresolved clearances.</text>
<text x="307" y="203">U1/U2 have no physical implementation.</text>
<text x="307" y="205.1">This is NOT a fabrication release.</text>
<text x="307" y="209.3">22 plated probe holes; 1 mm drill / 2 mm pads.</text>
<text x="307" y="211.4">See README for model limits and DRC report.</text>
<text x="12" y="252.5">R_A1/R_A2: 2.49 MR EACH, &gt;=500 V working rating; ~88.4 uA maximum at 440 V.</text>
<text x="12" y="254.5">J2/J3: C142864 DNP for JLC, hand-fit clips. Tube supplied by user.</text>
<text x="12" y="256.5">U2 inverts Q1 and blanks on EN / HV-ready / OVP. No MCU. Physical logic remains unfinished.</text>
<text x="12" y="258.5">Plan 250 us tube dead time (reference ~190 us); dose conversion is approximate.</text>
</g>
<g font-size="1.3" fill="#939391">
<text x="29.3" y="216.9">J2</text>
<text x="67.4" y="216.9">J3</text>
</g>
<g font-size="1.3" fill="#a5a4a2">
<text x="64.7" y="231">1</text>
<text x="64.7" y="233.6">2</text>
</g>
<g font-size="1.2" fill="#0000c2">
<text x="307" y="95.3">Factory copper bridge: cut to disable; solder to restore.</text>
<text x="307" y="97.2">~1.28 mA LED during pulse. Q_LED buffers DRIVE.</text>
<text x="307" y="99">No pulse stretching; flashes may be hard to see.</text>
<text x="12.3" y="164.4">399.16 V = 1.242 x (132M + 412k) / 412k</text>
<text x="12.3" y="166.3">3.02 uA at 400 V; C9 time constant ~41 us.</text>
<text x="146.9" y="164.4">409.06 V = 1.242 x (132M + 402k) / 402k</text>
<text x="146.9" y="166.3">Separate reference required; latch / inhibit driver.</text>
</g>
<g font-size="1.1" fill="#006464">
<text x="24.6" y="33.9">JST GH 4-pin</text>
<text x="313.4" y="33.9">CUT = LED OFF</text>
<text x="73" y="39">UNIMPLEMENTED HV</text>
<text x="142.2" y="41.5">10 nF</text>
<text x="182.9" y="41.5">10 nF</text>
<text x="223.5" y="41.5">10 nF</text>
<text x="264.2" y="41.5">10 nF</text>
<text x="343.4" y="44">1 kR</text>
<text x="371" y="44">KT-0805YG</text>
<text x="48.2" y="65.6">100 kR</text>
<text x="134.1" y="60.5">BAV21W-7-F</text>
<text x="154.4" y="60.5">BAV21W-7-F</text>
<text x="174.7" y="60.5">BAV21W-7-F</text>
<text x="195" y="60.5">BAV21W-7-F</text>
<text x="215.3" y="60.5">BAV21W-7-F</text>
<text x="235.7" y="60.5">BAV21W-7-F</text>
<text x="256" y="60.5">BAV21W-7-F</text>
<text x="276.3" y="60.5">BAV21W-7-F</text>
<text x="142.2" y="72">10 nF</text>
<text x="182.9" y="72">10 nF</text>
<text x="223.5" y="72">10 nF</text>
<text x="264.2" y="72">10 nF</text>
<text x="340.3" y="66.9">47 kR</text>
<text x="391.1" y="70.7">MMBT3904LT1G</text>
<text x="25.4" y="78.3">V3V3</text>
<text x="48.2" y="78.3">GND</text>
<text x="68.6" y="78.3">EN</text>
<text x="109.2" y="78.3">SW</text>
<text x="154.9" y="85.9">P1</text>
<text x="175.2" y="85.9">S1</text>
<text x="195.6" y="85.9">P2</text>
<text x="215.9" y="85.9">S2</text>
<text x="236.2" y="85.9">P3</text>
<text x="256.5" y="85.9">S3</text>
<text x="276.8" y="85.9">P4</text>
<text x="292.1" y="85.9">S4</text>
<text x="370.8" y="85.9">100 kR</text>
<text x="17.6" y="135.5">33 MR</text>
<text x="37.9" y="135.5">33 MR</text>
<text x="58.2" y="135.5">33 MR</text>
<text x="78.5" y="135.5">33 MR</text>
<text x="152.2" y="135.5">33 MR</text>
<text x="172.5" y="135.5">33 MR</text>
<text x="192.8" y="135.5">33 MR</text>
<text x="213.1" y="135.5">33 MR</text>
<text x="291.9" y="135.5">10 MR</text>
<text x="322.4" y="135.5">10 MR</text>
<text x="352.8" y="135.5">10 MR</text>
<text x="383.3" y="135.5">10 MR</text>
<text x="106.7" y="149.4">412 kR</text>
<text x="132.1" y="149.4">100 pF</text>
<text x="241.3" y="149.4">402 kR</text>
<text x="266.7" y="149.4">10 pF</text>
<text x="88.9" y="157.1">SENSE</text>
<text x="223.5" y="157.1">OVP</text>
<text x="396.2" y="157.1">GND</text>
<text x="76.9" y="188.8">CTC-5 / STS-5</text>
<text x="21.9" y="199">2.49 MR</text>
<text x="49.8" y="199">2.49 MR</text>
<text x="129" y="199">100 kR</text>
<text x="190.5" y="202.8">47 kR</text>
<text x="221.5" y="206.6">UNIMPLEMENTED LOGIC</text>
<text x="165.1" y="212.9">MMBT3904LT1G</text>
<text x="269.7" y="214.2">1 kR</text>
<text x="119.4" y="223.1">100 kR</text>
<text x="132.1" y="226.9">1N4148W</text>
<text x="259.1" y="238.3">DRIVE</text>
<text x="287" y="238.3">TTL</text>
<text x="55.9" y="243.4">ANODE</text>
<text x="88.9" y="243.4">GND</text>
<text x="114.3" y="243.4">CATHODE</text>
<text x="160" y="243.4">BASE</text>
<text x="190.5" y="243.4">COLLECTOR</text>
</g>
<g font-size="1.1" fill="#939391">
<text x="24.6" y="219.3">C142864 DNP</text>
<text x="62.7" y="219.3">C142864 DNP</text>
</g>
</svg>
